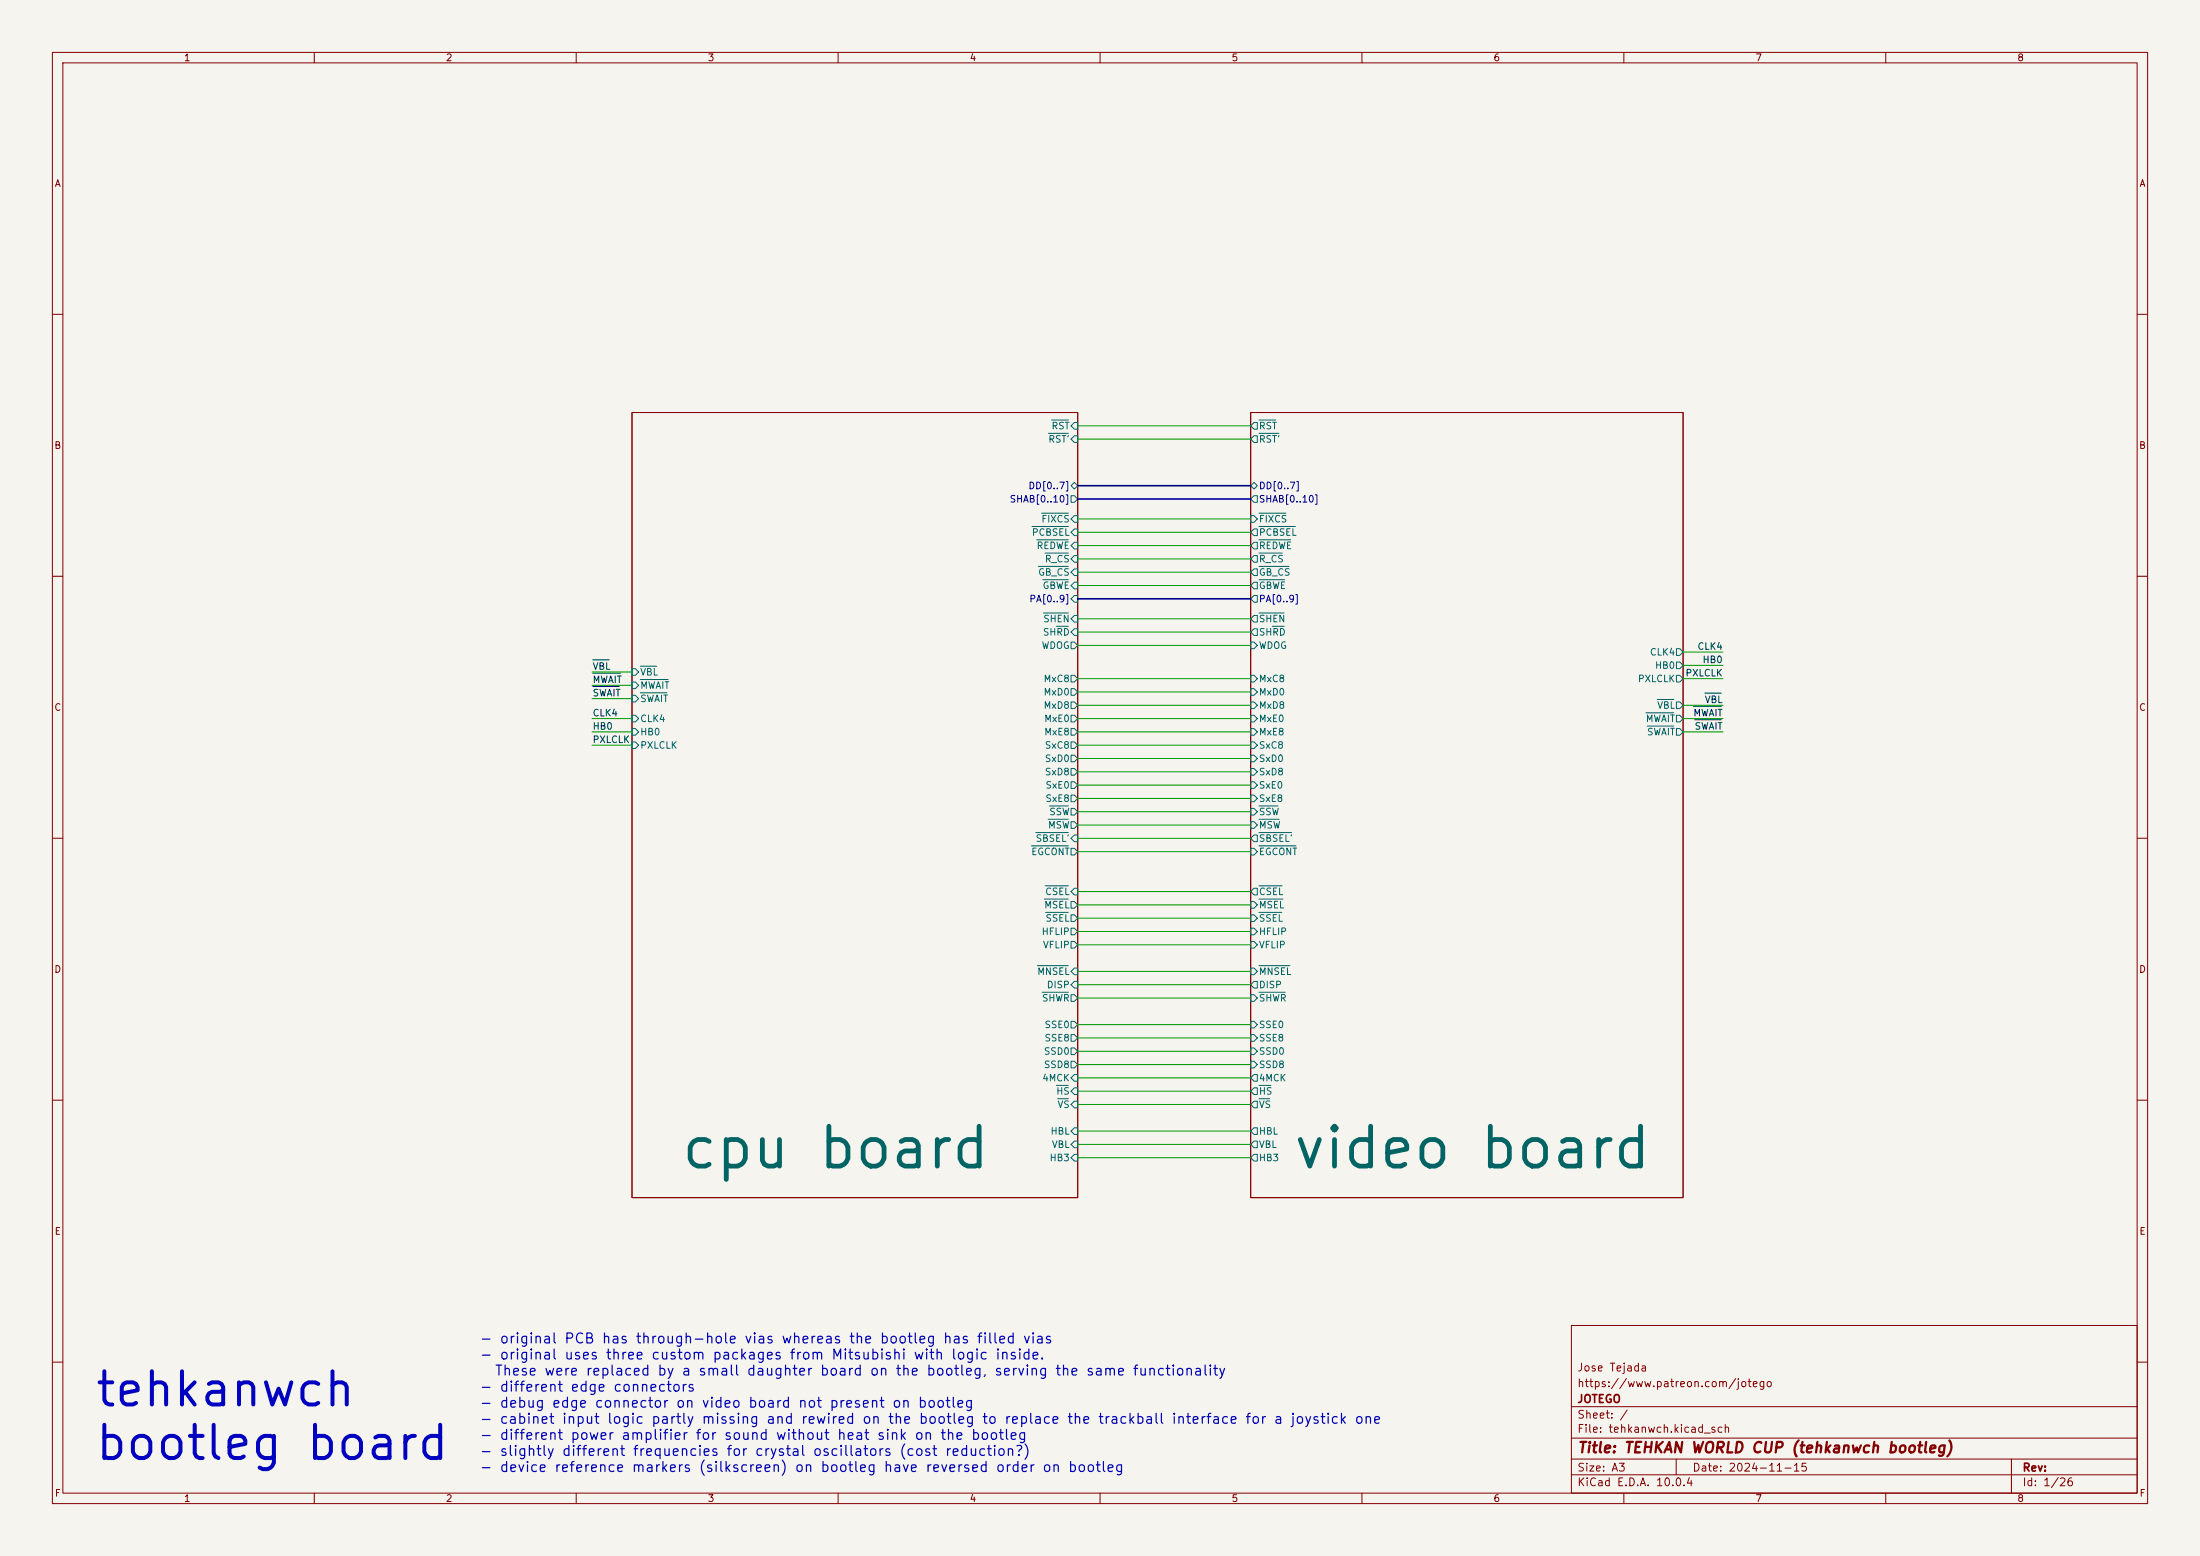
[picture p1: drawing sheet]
<svg xmlns="http://www.w3.org/2000/svg" width="420mm" height="297mm" viewBox="0 0 420 297" stroke-linecap="round" stroke-linejoin="round" font-family="sans-serif">
<path d="M0 0h420v297h-420z" fill="#f5f4ef" stroke="#f5f4ef" stroke-width=".19"/>
<g fill="none" stroke="#840000" stroke-width=".19">
<path d="M10 10h400v277h-400zM12 12h396v273h-396zM60 10v2M110 10v2M160 10v2M210 10v2M260 10v2M310 10v2M360 10v2M10 60h2M120.6 78.7h85.1v149.9h-85.1zM238.8 78.7h82.5v149.9h-82.5z"/>
<path d="M408 60h2M10 110h2M408 110h2M10 160h2M408 160h2M10 210h2M408 210h2M300 253h108v32h-108zM10 260h2M300 278.5h108M300 274.5h108M300 268.5h108"/>
<path d="M320 278.5v3M384 278.5v6.5M408 260h2M60 285v2M110 285v2M160 285v2M210 285v2M260 285v2M300 281.5h108M310 285v2M360 285v2"/>
</g>
<g fill="none" stroke="#006464" stroke-width=".19">
<path d="M198.8 98h5.1M200.2 82.7h3.7M200.8 80.2h3.1M204.5 92.7l.6-.6 .6 .6-.6 .6zM204.5 94.6h.6l.6 .7-.6 .6h-.6zM205.1 80.6h.6v1.3h-.6l-.6-.6zM205.1 83.2h.6v1.3h-.6l-.6-.7zM205.1 98.4h.6v1.3h-.6l-.6-.6zM238.8 92.7l.6-.6 .6 .6-.6 .6zM238.8 98.4h.6l.6 .7-.6 .6h-.6zM239.4 94.6h.6v1.3h-.6l-.6-.6zM239.4 80.6h.6v1.3h-.6l-.6-.6z"/>
<path d="M239.4 83.2h.6v1.3h-.6l-.6-.7zM240.3 98h5.2M240.3 80.2h3.2M240.3 82.7h3.8M197 100.5h6.9M197.9 103h6M198.2 108.1h5.7M199.1 110.7h4.8M199.2 117h4.7M199.5 105.6h4.4M201.7 119.5h2.2M205.1 117.5h.6v1.2h-.6l-.6-.6z"/>
<path d="M205.1 108.6h.6v1.3h-.6l-.6-.7zM205.1 111.1h.6v1.3h-.6l-.6-.6zM205.1 113.7h.6v1.2h-.6l-.6-.6zM205.1 106h.6v1.3h-.6l-.6-.6zM205.1 103.5h.6v1.3h-.6l-.6-.7zM205.1 101h.6v1.2h-.6l-.6-.6zM238.8 109.2l.6-.6h.6v1.3h-.6zM238.8 111.8l.6-.7h.6v1.3h-.6zM239.4 113.7h.6v1.2h-.6l-.6-.6zM239.4 117.5h.6v1.2h-.6l-.6-.6zM239.4 106h.6v1.3h-.6l-.6-.6zM239.4 103.5h.6v1.3h-.6l-.6-.7z"/>
<path d="M239.4 101h.6v1.2h-.6l-.6-.6zM240.3 108.1h5.8M240.3 110.7h4.9M240.3 117h4.8M240.3 105.6h4.5M240.3 103h6.1M240.3 100.5h7M242.9 119.5h2.3M120.6 130.2h.7l.6 .6-.6 .6h-.7zM120.6 132.7h.7l.6 .7-.6 .6h-.7zM120.6 127.6h.7l.6 .7-.6 .6h-.7zM120.6 136.5h.7l.6 .7-.6 .6h-.7z"/>
<path d="M120.6 139.1h.7l.6 .6-.6 .6h-.7zM122.2 129.7h5.3M122.2 132.2h5.1M122.2 127.2h3.2M204.5 131.4h.6l.6 .7-.6 .6h-.6zM204.5 139.1h.6l.6 .6-.6 .6h-.6zM204.5 136.5h.6l.6 .7-.6 .6h-.6zM204.5 128.9h.6l.6 .6-.6 .7h-.6zM204.5 134h.6l.6 .6-.6 .7h-.6zM204.5 122.6h.6l.6 .6-.6 .6h-.6zM205.1 120h.6v1.3h-.6l-.6-.6zM238.8 120.7l.6-.7h.6v1.3h-.6z"/>
<path d="M238.8 134h.6l.6 .6-.6 .7h-.6zM238.8 128.9h.6l.6 .6-.6 .7h-.6zM238.8 136.5h.6l.6 .7-.6 .6h-.6zM238.8 131.4h.6l.6 .7-.6 .6h-.6zM238.8 139.1h.6l.6 .6-.6 .6h-.6zM238.8 122.6h.6l.6 .6-.6 .6h-.6zM314.2 136.1h5.3M314.5 138.6h5M316.4 133.5h3.1M320 136.5h.7l.6 .7-.6 .6h-.7zM320 123.8h.7l.6 .7-.6 .6h-.7zM320 139.1h.7l.6 .6-.6 .6h-.7z"/>
<path d="M320 126.4h.7l.6 .6-.6 .6h-.7zM320 128.9h.7l.6 .6-.6 .7h-.7zM320 134h.7l.6 .6-.6 .7h-.7zM120.6 141.6h.7l.6 .6-.6 .7h-.7zM197.7 158.9h6.2M200.1 156.4h3.8M200.3 153.8h3.6M204.5 156.8h.6l.6 .7-.6 .6h-.6zM204.5 146.7h.6l.6 .6-.6 .7h-.6zM204.5 149.2h.6l.6 .7-.6 .6h-.6zM204.5 144.1h.6l.6 .7-.6 .6h-.6zM204.5 151.8h.6l.6 .6-.6 .6h-.6z"/>
<path d="M204.5 154.3h.6l.6 .6-.6 .7h-.6zM204.5 141.6h.6l.6 .6-.6 .7h-.6zM205.1 159.4h.6v1.3h-.6l-.6-.7zM238.8 144.1h.6l.6 .7-.6 .6h-.6zM238.8 141.6h.6l.6 .6-.6 .7h-.6zM238.8 151.8h.6l.6 .6-.6 .6h-.6zM238.8 154.3h.6l.6 .6-.6 .7h-.6zM238.8 156.8h.6l.6 .7-.6 .6h-.6zM238.8 149.2h.6l.6 .7-.6 .6h-.6zM238.8 146.7h.6l.6 .6-.6 .7h-.6zM239.4 159.4h.6v1.3h-.6l-.6-.7zM240.3 153.8h3.7"/>
<path d="M240.3 156.4h3.9M240.3 158.9h6.3M196.9 161.5h7M199.4 171.6h4.5M199.5 169.1h4.4M199.6 174.2h4.3M204.5 161.9h.6l.6 .7-.6 .6h-.6zM204.5 172.1h.6l.6 .6-.6 .7h-.6zM204.5 174.6h.6l.6 .7-.6 .6h-.6zM204.5 179.7h.6l.6 .6-.6 .7h-.6zM204.5 177.2h.6l.6 .6-.6 .6h-.6zM205.1 169.5h.6v1.3h-.6l-.6-.6z"/>
<path d="M238.8 179.7h.6l.6 .6-.6 .7h-.6zM238.8 161.9h.6l.6 .7-.6 .6h-.6zM238.8 172.1h.6l.6 .6-.6 .7h-.6zM238.8 174.6h.6l.6 .7-.6 .6h-.6zM238.8 177.2h.6l.6 .6-.6 .6h-.6zM238.8 170.2l.6-.7h.6v1.3h-.6zM240.3 161.5h7.1M240.3 171.6h4.6M240.3 174.2h4.4M240.3 169.1h4.5M198 184.3h5.9M198.9 189.4h5"/>
<path d="M204.5 194.9h.6l.6 .7-.6 .6h-.6zM204.5 197.5h.6l.6 .6-.6 .7h-.6zM204.5 189.9h.6l.6 .6-.6 .6h-.6zM205.1 187.3h.6v1.3h-.6l-.6-.6zM205.1 184.8h.6v1.3h-.6l-.6-.7zM238.8 184.8h.6l.6 .6-.6 .7h-.6zM238.8 197.5h.6l.6 .6-.6 .7h-.6zM238.8 189.9h.6l.6 .6-.6 .6h-.6zM238.8 194.9h.6l.6 .7-.6 .6h-.6zM239.4 187.3h.6v1.3h-.6l-.6-.6zM240.3 184.3h6M240.3 189.4h5.1"/>
<path d="M201.7 207.2h2.2M201.9 209.7h2M204.5 200h.6l.6 .7-.6 .6h-.6zM204.5 202.6h.6l.6 .6-.6 .6h-.6zM205.1 217.8h.6v1.3h-.6l-.6-.7zM205.1 215.3h.6v1.2h-.6l-.6-.6zM205.1 205.1h.6v1.3h-.6l-.6-.7zM205.1 207.6h.6v1.3h-.6l-.6-.6zM205.1 210.2h.6v1.3h-.6l-.6-.7zM238.8 200h.6l.6 .7-.6 .6h-.6zM238.8 202.6h.6l.6 .6-.6 .6h-.6zM238.8 205.7l.6-.6h.6v1.3h-.6z"/>
<path d="M238.8 215.9l.6-.6h.6v1.2h-.6zM239.4 217.8h.6v1.3h-.6l-.6-.7zM239.4 207.6h.6v1.3h-.6l-.6-.6zM239.4 210.2h.6v1.3h-.6l-.6-.7zM240.3 207.2h2.3M240.3 209.7h2.1M205.1 220.3h.6v1.3h-.6l-.6-.6zM239.4 220.3h.6v1.3h-.6l-.6-.6z"/>
</g>
<path d="M113.2 131h5M113.2 126h3.1M113.2 128.5h5.3M323.3 134.8h5.3M323.5 137.4h5.1M325.5 132.3h3.1" fill="none" stroke="#0f0f0f" stroke-width=".19"/>
<path d="M205.7 92.7h33.1M205.7 95.3h33.1M205.7 114.3h33.1" fill="none" stroke="#000084" stroke-width=".3"/>
<g fill="none" stroke="#009600" stroke-width=".19">
<path d="M205.7 99.1h33.1M205.7 81.3h33.1M205.7 83.8h33.1M205.7 104.1h33.1M205.7 101.6h33.1M205.7 106.7h33.1M205.7 109.2h33.1M205.7 111.8h33.1M205.7 118.1h33.1M113 137.2h7.6M113 139.7h7.6M113 133.4h7.6"/>
<path d="M113 130.8h7.6M113 128.3h7.6M205.7 137.2h33.1M205.7 139.7h33.1M205.7 129.5h33.1M205.7 123.2h33.1M205.7 120.7h33.1M205.7 132.1h33.1M205.7 134.6h33.1M321.3 137.2h7.6M321.3 139.7h7.6M321.3 124.5h7.6"/>
<path d="M321.3 129.5h7.6M321.3 127h7.6M321.3 134.6h7.6M113 142.2h7.6M205.7 142.2h33.1M205.7 149.9h33.1M205.7 154.9h33.1M205.7 144.8h33.1M205.7 152.4h33.1M205.7 147.3h33.1M205.7 157.5h33.1M205.7 177.8h33.1"/>
<path d="M205.7 170.2h33.1M205.7 172.7h33.1M205.7 160h33.1M205.7 175.3h33.1M205.7 162.6h33.1M205.7 188h33.1M205.7 190.5h33.1M205.7 198.1h33.1M205.7 185.4h33.1M205.7 180.3h33.1M205.7 195.6h33.1M205.7 215.9h33.1"/>
<path d="M205.7 218.4h33.1M205.7 205.7h33.1M205.7 203.2h33.1M205.7 200.7h33.1M205.7 208.3h33.1M205.7 210.8h33.1M205.7 221h33.1"/>
</g>
<g font-size="7.6" fill="#006464">
<text x="129.5" y="224.9">cpu board</text>
<text x="246.4" y="224.9">video board</text>
</g>
<g font-size="6.3" fill="#0000c2">
<text x="17.8" y="270">tehkanwch</text>
<text x="17.8" y="280.2">bootleg board</text>
</g>
<text font-size="2" fill="#840000" x="301" y="277.8">Title: TEHKAN WORLD CUP (tehkanwch bootleg)</text>
<g font-size="1.9" fill="#0000c2">
<text x="91.4" y="256.9">- original PCB has through-hole vias whereas the bootleg has filled vias</text>
<text x="91.4" y="260">- original uses three custom packages from Mitsubishi with logic inside.</text>
<text x="94.3" y="263">These were replaced by a small daughter board on the bootleg, serving the same functionality</text>
<text x="91.4" y="266.1">- different edge connectors</text>
<text x="91.4" y="269.2">- debug edge connector on video board not present on bootleg</text>
<text x="91.4" y="272.2">- cabinet input logic partly missing and rewired on the bootleg to replace the trackball interface for a joystick one</text>
<text x="91.4" y="275.3">- different power amplifier for sound without heat sink on the bootleg</text>
<text x="91.4" y="278.4">- slightly different frequencies for crystal oscillators (cost reduction?)</text>
<text x="91.4" y="281.4">- device reference markers (silkscreen) on bootleg have reversed order on bootleg</text>
</g>
<g font-size="1.5" fill="#840000">
<text x="301" y="262.1">Jose Tejada</text>
<text x="301" y="268.1">JOTEGO</text>
<text x="301" y="265.1">https://www.patreon.com/jotego</text>
<text x="301" y="273.8">File: tehkanwch.kicad_sch</text>
<text x="301" y="271.1">Sheet: /</text>
<text x="301" y="281.2">Size: A3</text>
<text x="323" y="281.2">Date: 2024-11-15</text>
<text x="386" y="281.2">Rev:</text>
<text x="301" y="284">KiCad E.D.A. 10.0.4</text>
<text x="386" y="284">Id: 1/26</text>
</g>
<g font-size="1.3" fill="#840000">
<text x="35" y="12">1</text>
<text x="85" y="12">2</text>
<text x="135" y="12">3</text>
<text x="185" y="12">4</text>
<text x="235" y="12">5</text>
<text x="285" y="12">6</text>
<text x="335" y="12">7</text>
<text x="385" y="12">8</text>
<text x="10.3" y="36">A</text>
<text x="408.3" y="36">A</text>
<text x="10.3" y="86">B</text>
<text x="408.2" y="86">B</text>
<text x="10.3" y="136">C</text>
<text x="408.2" y="136">C</text>
<text x="10.3" y="186">D</text>
<text x="408.2" y="186">D</text>
<text x="10.3" y="236">E</text>
<text x="408.3" y="236">E</text>
<text x="10.3" y="286">F</text>
<text x="35" y="287">1</text>
<text x="85" y="287">2</text>
<text x="135" y="287">3</text>
<text x="185" y="287">4</text>
<text x="235" y="287">5</text>
<text x="285" y="287">6</text>
<text x="335" y="287">7</text>
<text x="385" y="287">8</text>
<text x="408.3" y="286">F</text>
</g>
<g font-size="1.3" fill="#006464">
<text x="200.6" y="82.3">RST</text>
<text x="240.2" y="82.3">RST</text>
<text x="200" y="84.8">RST'</text>
<text x="240.2" y="84.8">RST'</text>
<text x="198.7" y="100">FIXCS</text>
<text x="240.2" y="100">FIXCS</text>
<text x="196.9" y="102.6">PCBSEL</text>
<text x="197.8" y="105.1">REDWE</text>
<text x="199.4" y="107.7">R_CS</text>
<text x="240.2" y="107.7">R_CS</text>
<text x="240.2" y="105.1">REDWE</text>
<text x="240.2" y="102.6">PCBSEL</text>
<text x="198.1" y="110.2">GB_CS</text>
<text x="198.9" y="112.7">GBWE</text>
<text x="240.2" y="110.2">GB_CS</text>
<text x="240.2" y="112.7">GBWE</text>
<text x="199.1" y="119.1">SHEN</text>
<text x="240.2" y="119.1">SHEN</text>
<text x="198.8" y="124.2">WDOG</text>
<text x="199" y="121.6">SHRD</text>
<text x="240.2" y="121.6">SHRD</text>
<text x="240.2" y="124.2">WDOG</text>
<text x="314.9" y="125.4">CLK4</text>
<text x="122.1" y="131.8">MWAIT</text>
<text x="122.1" y="129.2">VBL</text>
<text x="199.1" y="130.5">MxC8</text>
<text x="240.2" y="130.5">MxC8</text>
<text x="312.6" y="130.5">PXLCLK</text>
<text x="315.8" y="128">HB0</text>
<text x="122.1" y="134.3">SWAIT</text>
<text x="199.1" y="133.1">MxD0</text>
<text x="199.1" y="135.6">MxD8</text>
<text x="240.2" y="135.6">MxD8</text>
<text x="240.2" y="133.1">MxD0</text>
<text x="316.3" y="135.6">VBL</text>
<text x="122.1" y="138.1">CLK4</text>
<text x="122.1" y="140.7">HB0</text>
<text x="122.1" y="143.2">PXLCLK</text>
<text x="199.2" y="140.7">MxE8</text>
<text x="199.2" y="138.1">MxE0</text>
<text x="199.4" y="143.2">SxC8</text>
<text x="240.2" y="143.2">SxC8</text>
<text x="240.2" y="138.1">MxE0</text>
<text x="240.2" y="140.7">MxE8</text>
<text x="314.1" y="138.1">MWAIT</text>
<text x="314.3" y="140.7">SWAIT</text>
<text x="199.4" y="148.3">SxD8</text>
<text x="199.4" y="145.8">SxD0</text>
<text x="240.2" y="145.8">SxD0</text>
<text x="240.2" y="148.3">SxD8</text>
<text x="199.5" y="150.8">SxE0</text>
<text x="199.5" y="153.4">SxE8</text>
<text x="200.2" y="155.9">SSW</text>
<text x="240.2" y="153.4">SxE8</text>
<text x="240.2" y="155.9">SSW</text>
<text x="240.2" y="150.8">SxE0</text>
<text x="197.6" y="161">SBSEL'</text>
<text x="200" y="158.5">MSW</text>
<text x="240.2" y="158.5">MSW</text>
<text x="240.2" y="161">SBSEL'</text>
<text x="196.8" y="163.5">EGCONT</text>
<text x="240.2" y="163.5">EGCONT</text>
<text x="199.2" y="173.7">MSEL</text>
<text x="199.4" y="171.2">CSEL</text>
<text x="240.2" y="173.7">MSEL</text>
<text x="240.2" y="171.2">CSEL</text>
<text x="198.8" y="178.8">HFLIP</text>
<text x="199.5" y="176.2">SSEL</text>
<text x="240.2" y="176.2">SSEL</text>
<text x="240.2" y="178.8">HFLIP</text>
<text x="199" y="181.3">VFLIP</text>
<text x="240.2" y="181.3">VFLIP</text>
<text x="197.9" y="186.4">MNSEL</text>
<text x="198.8" y="191.5">SHWR</text>
<text x="199.7" y="188.9">DISP</text>
<text x="240.2" y="186.4">MNSEL</text>
<text x="240.2" y="191.5">SHWR</text>
<text x="240.2" y="188.9">DISP</text>
<text x="199.3" y="196.6">SSE0</text>
<text x="240.2" y="196.6">SSE0</text>
<text x="199.2" y="201.6">SSD0</text>
<text x="199.3" y="199.1">SSE8</text>
<text x="240.2" y="201.6">SSD0</text>
<text x="240.2" y="199.1">SSE8</text>
<text x="198.9" y="206.7">4MCK</text>
<text x="199.2" y="204.2">SSD8</text>
<text x="201.5" y="209.3">HS</text>
<text x="240.2" y="204.2">SSD8</text>
<text x="240.2" y="206.7">4MCK</text>
<text x="240.2" y="209.3">HS</text>
<text x="201.8" y="211.8">VS</text>
<text x="240.2" y="211.8">VS</text>
<text x="200.3" y="222">HB3</text>
<text x="200.4" y="216.9">HBL</text>
<text x="200.7" y="219.4">VBL</text>
<text x="240.2" y="222">HB3</text>
<text x="240.2" y="216.9">HBL</text>
<text x="240.2" y="219.4">VBL</text>
</g>
<g font-size="1.3" fill="#000084">
<text x="196.2" y="93.7">DD[0..7]</text>
<text x="240.2" y="93.7">DD[0..7]</text>
<text x="192.6" y="96.2">SHAB[0..10]</text>
<text x="240.2" y="96.2">SHAB[0..10]</text>
<text x="196.4" y="115.3">PA[0..9]</text>
<text x="240.2" y="115.3">PA[0..9]</text>
</g>
<g font-size="1.3" fill="#0f0f0f">
<text x="323.9" y="124.3">CLK4</text>
<text x="113" y="128.1">VBL</text>
<text x="113" y="130.7">MWAIT</text>
<text x="321.7" y="129.4">PXLCLK</text>
<text x="324.9" y="126.9">HB0</text>
<text x="113" y="133.2">SWAIT</text>
<text x="113" y="137">CLK4</text>
<text x="323.2" y="137">MWAIT</text>
<text x="325.3" y="134.5">VBL</text>
<text x="113" y="139.6">HB0</text>
<text x="113" y="142.1">PXLCLK</text>
<text x="323.4" y="139.6">SWAIT</text>
</g>
</svg>
